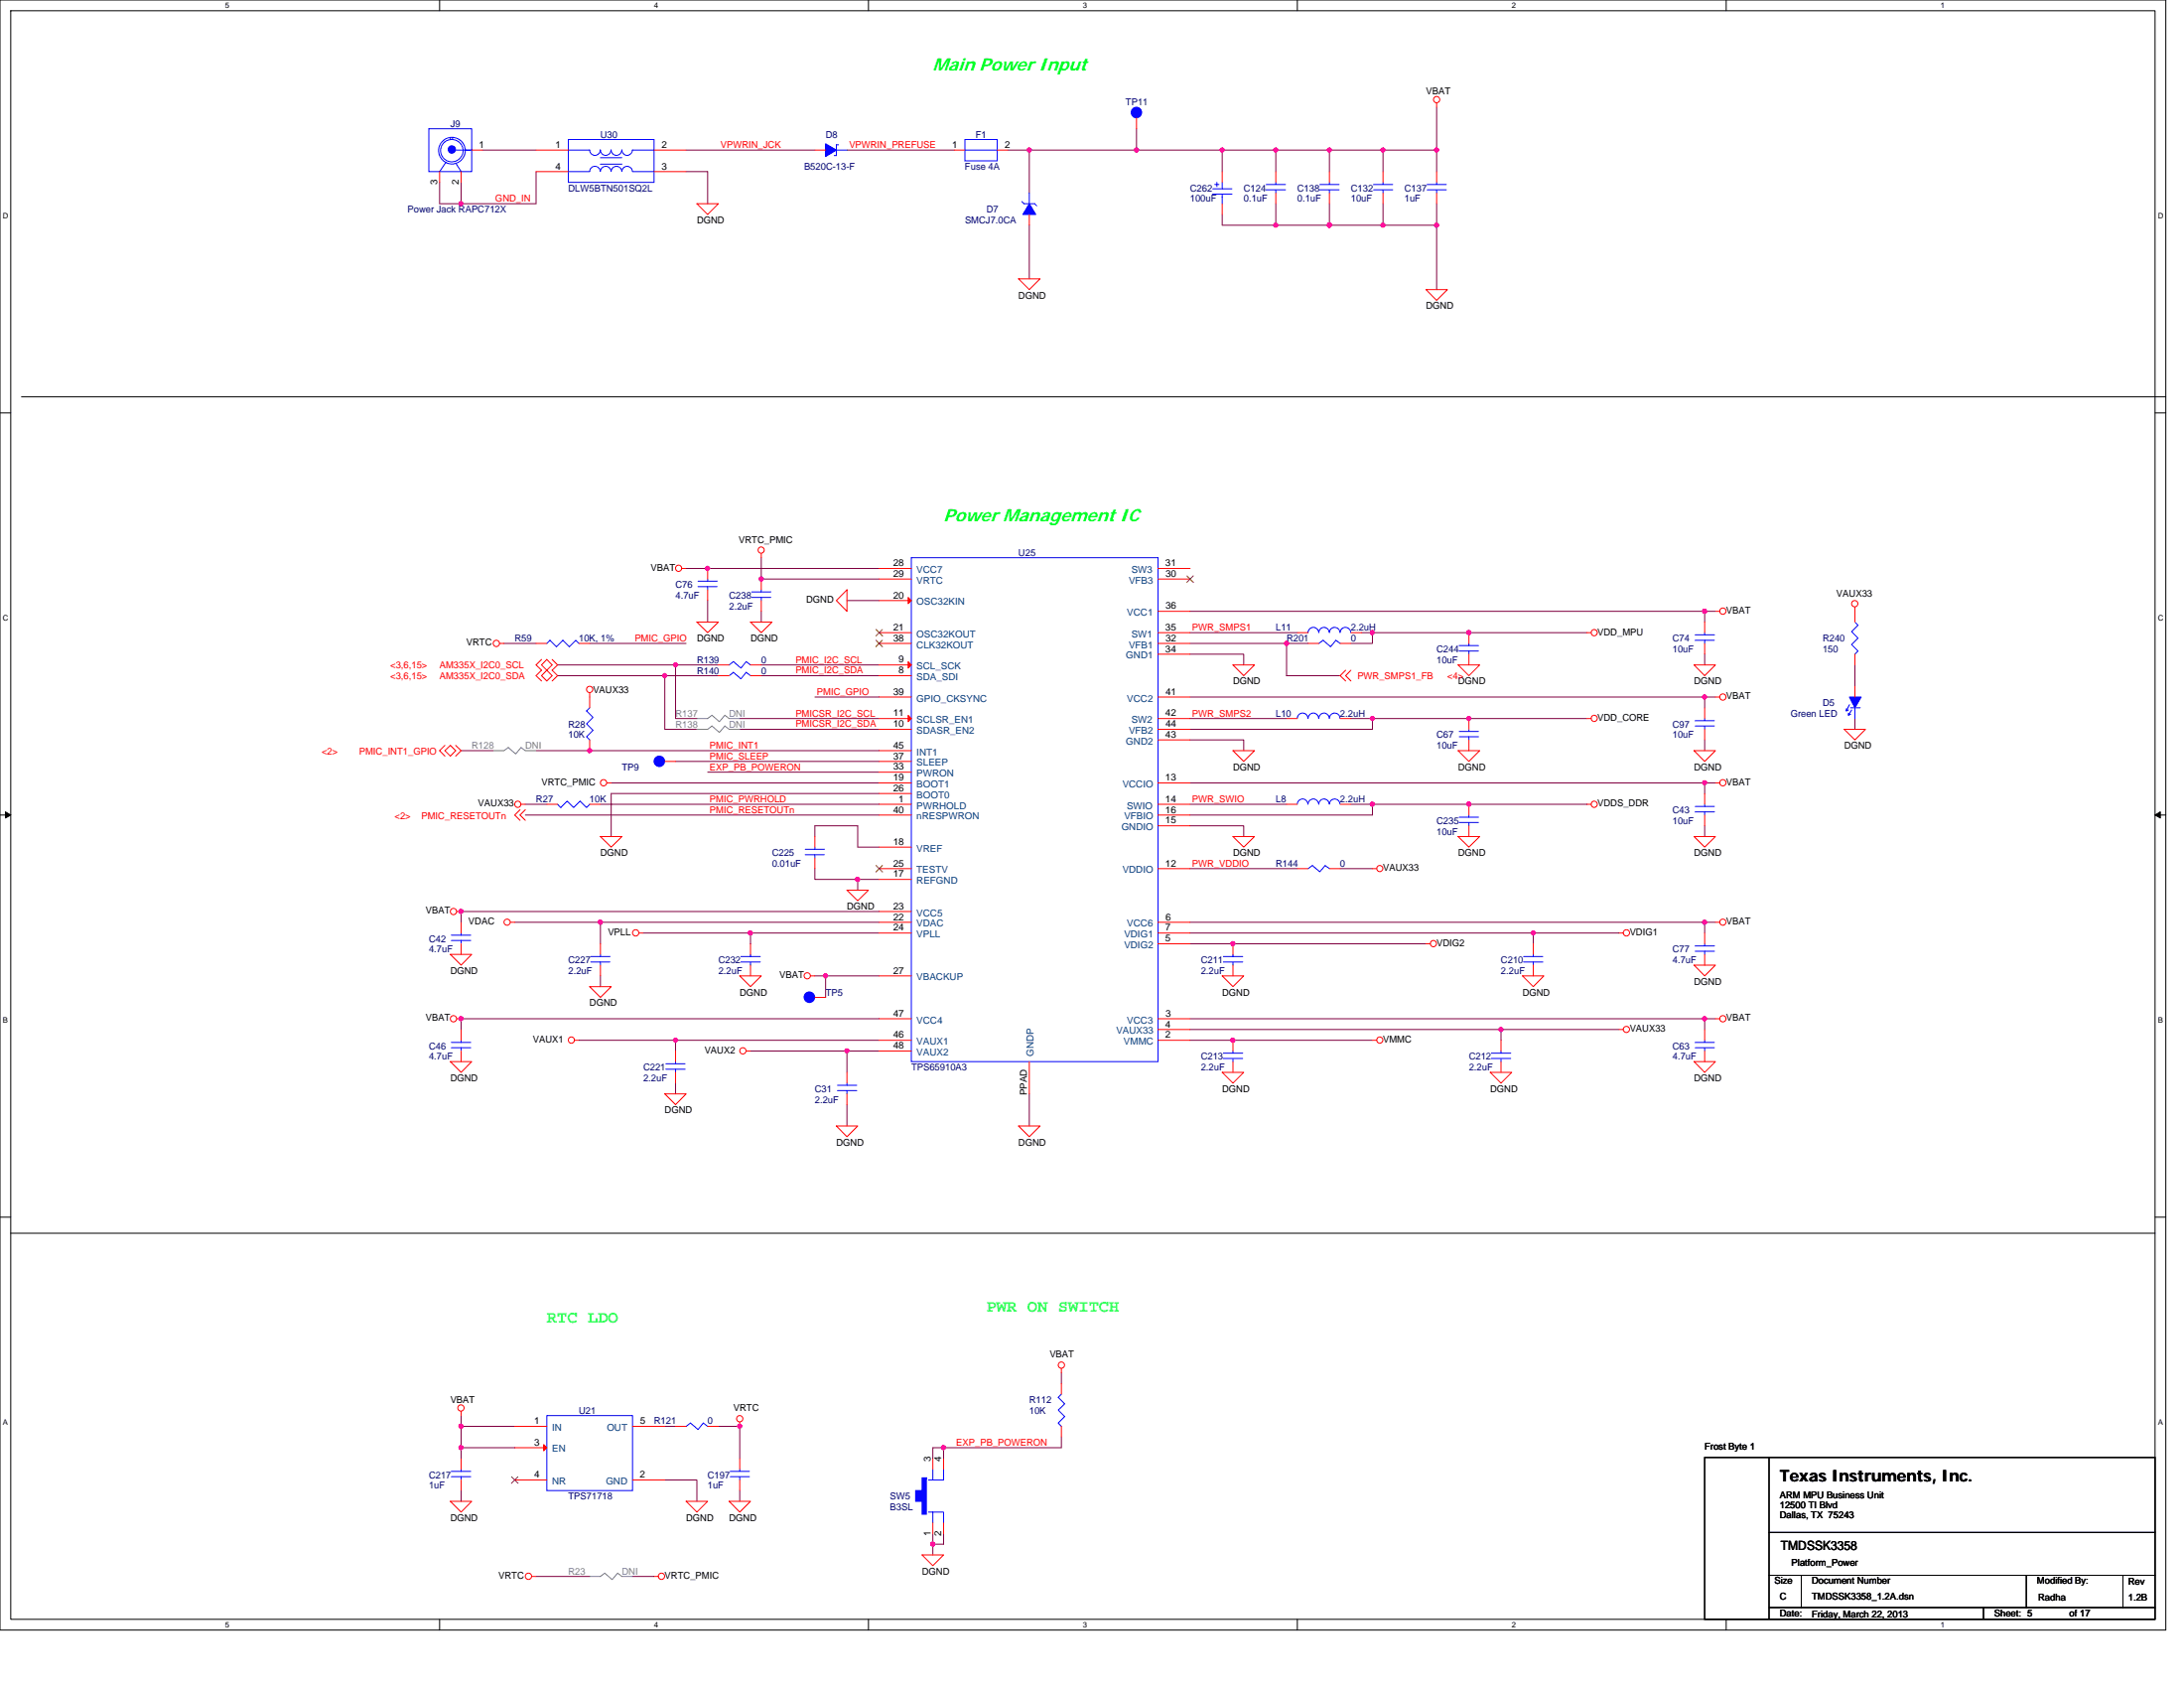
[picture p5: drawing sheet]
<svg xmlns="http://www.w3.org/2000/svg" width="279mm" height="216mm" viewBox="0 0 279 216" stroke-linecap="round" stroke-linejoin="round" font-family="sans-serif">
<path d="M0 0h277.1v208.5h-277.1zM1.4 1.4h274.3v205.7h-274.3z" fill="none" stroke="#000" stroke-width=".13"/>
<g fill="#fff">
<path d="M28.8 .1h.6v1.1h-.6z"/>
<path d="M28.8 207.3h.6v1.1h-.6z"/>
</g>
<path d="M56.2 0v1.4M56.2 207.1v1.4" fill="none" stroke="#000" stroke-width=".13"/>
<g fill="#fff">
<path d="M83.7 .1h.5v1.1h-.5z"/>
<path d="M83.7 207.3h.5v1.1h-.5z"/>
</g>
<path d="M111.1 0v1.4M111.1 207.1v1.4" fill="none" stroke="#000" stroke-width=".13"/>
<g fill="#fff">
<path d="M138.5 .1h.6v1.1h-.6z"/>
<path d="M138.5 207.3h.6v1.1h-.6z"/>
</g>
<path d="M166 0v1.4M166 207.1v1.4" fill="none" stroke="#000" stroke-width=".13"/>
<g fill="#fff">
<path d="M193.4 .1h.6v1.1h-.6z"/>
<path d="M193.4 207.3h.6v1.1h-.6z"/>
</g>
<path d="M220.8 0v1.4M220.8 207.1v1.4" fill="none" stroke="#000" stroke-width=".13"/>
<g fill="#fff">
<path d="M248.3 .1h.5v1.1h-.5z"/>
<path d="M248.3 207.3h.5v1.1h-.5z"/>
<path d="M.4 27.1h.7v1.1h-.7z"/>
<path d="M276.1 27.1h.7v1.1h-.7z"/>
<path d="M.4 78.5h.7v1.1h-.7z"/>
<path d="M276.1 78.5h.7v1.1h-.7z"/>
</g>
<path d="M0 52.8h1.4M275.7 52.8h1.4" fill="none" stroke="#000" stroke-width=".13"/>
<g fill="#fff">
<path d="M.4 130h.6v1.1h-.6z"/>
<path d="M276.1 130h.6v1.1h-.6z"/>
</g>
<path d="M0 104.2h1.4M275.7 104.2h1.4" fill="none" stroke="#000" stroke-width=".13"/>
<path d="M.7 103.8l.7 .4-.7 .4zM275.7 104.2l.7-.4v.8z" fill="#000" stroke="#000" stroke-width=".13"/>
<g fill="#fff">
<path d="M.4 181.4h.6v1.1h-.6z"/>
<path d="M276.1 181.4h.6v1.1h-.6z"/>
</g>
<g fill="none" stroke="#000" stroke-width=".13">
<path d="M2.8 50.8h274.3M0 155.7h1.4M1.4 157.7h274.3M275.7 155.7h1.4M218.1 186.4h57.6v20.7h-57.6zM226.3 186.4v20.6M226.3 196h49.4M226.3 201.5h49.4M226.3 205.6h49.4M230.4 201.5v4.1M253.7 205.6v1.4M259.2 201.5v4.1"/>
<path d="M271.6 201.5v4.1"/>
</g>
<g fill="none" stroke="#800040" stroke-width=".13">
<path d="M61.7 19.2h6.9M87.8 19.2h16.4M108.4 19.2h13.7M128.9 19.2h2.8M131.7 19.2v5.5M131.7 19.2h13.7M145.4 16.5v2.7M145.4 19.2h11v2.7M156.4 19.2h6.8M163.2 19.2v2.7M163.2 19.2h6.9M170.1 19.2v2.7"/>
<path d="M170.1 19.2h6.8M176.9 19.2h6.9M176.9 19.2v2.7M183.8 19.2v2.7M183.8 13.7v5.5M56.2 23.3v2.8h2.8M59 23.3v2.8M68.6 21.9v4.2h-9.6M87.8 21.9h2.7v4.2M131.7 28.8v6.9M156.4 27.4v1.4h13.7M163.2 26.1v2.7"/>
<path d="M170.1 26.1v2.7M170.1 28.8h6.8M176.9 28.8h6.9M176.9 26.1v2.7M183.8 28.8v8.2M183.8 26.1v2.7M90.5 76.8v2.8M97.4 71.3v2.8h15.1M97.4 78.2v1.4M108.4 76.8h4.1M112.5 72.7h-24.7M152.3 78.2h65.8"/>
<path d="M218.1 78.2v1.4M218.1 78.2h1.4M59 96h4.1M64.5 82.3h4.1M68.6 96h43.9M71.3 86.4h13.7M71.3 85h15.1M75.4 82.3h12.4M85 86.4h6.9M85 86.4v6.9h4.2M86.4 85h5.5M86.4 97.4h26.1"/>
<path d="M86.4 85v6.9h2.8M90.5 98.8h22M94.6 91.9h17.9M94.6 93.3h17.9M97.4 85h15.1M97.4 86.4h15.1M104.2 89.2h8.3M152.3 82.3h12.3M152.3 89.2h65.8M152.3 83.7h6.8v1.3M152.3 80.9h13.7M152.3 91.9h12.3"/>
<path d="M152.3 94.6h6.8v1.4M164.6 82.3v4.1h6.8M164.6 82.3h2.7M172.8 91.9h2.8M174.2 80.9h1.4v1.4h-2.8M175.6 80.9h27.4M175.6 91.9h27.4M175.6 91.9v1.4h-23.3M218.1 89.2h1.4M218.1 83.7v1.3M218.1 89.2v1.3M218.1 94.6v1.4"/>
<path d="M237.3 85v2.8M237.3 91.9v1.4M65.8 118h11M67.2 104.2h45.3M67.2 102.9h2.8M76.8 118h35.7M76.8 102.9h35.7M76.8 118v2.7M78.2 100.1h34.3M82.3 119.3h13.7M96 119.3h16.5M96 119.3v1.4"/>
<path d="M104.2 107v-1.4h5.5v2.8h2.8M104.2 111.1v1.4h5.5v1.4M109.7 112.5h2.8M112.5 101.5h-34.3v5.5M112.5 116.6h-53.5v1.4M152.3 118h65.8v1.3M152.3 100.1h65.8M152.3 102.9h12.3M152.3 119.3h43.9M152.3 105.6h6.8v1.4M152.3 111.1h13.7M171.5 111.1h4.1"/>
<path d="M172.8 102.9h2.8M175.6 102.9h27.4M175.6 102.9v1.3h-23.3M196.2 119.3h10.9M196.2 119.3v1.4M218.1 100.1v1.4M218.1 105.6v1.4M218.1 100.1h1.4M218.1 118h1.4M74.1 133.1h12.3M76.8 124.8v1.4M86.4 133.1h26.1"/>
<path d="M86.4 133.1v1.3M86.4 138.5v1.4M96 134.4h12.4M104.2 124.8h1.4v2.8M105.6 124.8h6.9M108.4 134.4v2.8M108.4 134.4h4.1M112.5 130.3h-53.5v1.4M131.7 139.9v4.1M152.3 130.3h65.8v1.4M152.3 133.1h23.3M152.3 131.7h39.7"/>
<path d="M152.3 120.7h30.1M192 131.7h15.1M192 131.7v1.4M218.1 130.3h1.4M108.4 141.3v2.7M135.8 175.6v1.3M59 185.2v1.3M59 181.1v1.3M59 190.6v1.4M59 182.4v2.8M59 182.4h6.8M59 185.2h6.8"/>
<path d="M85 182.4h1.4M85 189.3h4.2v2.7M91.9 182.4h2.7v4.1M94.6 190.6v1.4M119.3 196.2v1.3h1.4v-1.3M119.3 197.5v1.4M120.7 185.2v1.3M120.7 185.2h-1.4v1.3M135.8 183.8v1.4h-15.1M68.6 201.6h6.8M80.9 201.6h2.8"/>
</g>
<g fill="#f0f" stroke="#f0f" stroke-width=".13">
<circle cx="109.7" cy="112.5" r=".27"/>
<circle cx="90.5" cy="72.7" r=".27"/>
<circle cx="218.1" cy="78.2" r=".27"/>
<circle cx="175.6" cy="80.9" r=".27"/>
<circle cx="218.1" cy="89.1" r=".27"/>
<circle cx="218.1" cy="100.1" r=".27"/>
<circle cx="175.6" cy="102.9" r=".27"/>
<circle cx="218.1" cy="117.9" r=".27"/>
<circle cx="218.1" cy="130.3" r=".27"/>
<circle cx="108.3" cy="134.4" r=".27"/>
<circle cx="59" cy="130.3" r=".27"/>
<circle cx="96" cy="119.3" r=".27"/>
<circle cx="59" cy="116.6" r=".27"/>
<circle cx="76.8" cy="117.9" r=".27"/>
<circle cx="86.4" cy="133" r=".27"/>
<circle cx="105.6" cy="124.8" r=".27"/>
<circle cx="192" cy="131.7" r=".27"/>
<circle cx="175.6" cy="91.9" r=".27"/>
<circle cx="157.7" cy="133" r=".27"/>
<circle cx="196.1" cy="119.3" r=".27"/>
<circle cx="75.4" cy="96" r=".27"/>
<circle cx="97.4" cy="74" r=".27"/>
<circle cx="86.4" cy="85" r=".27"/>
<circle cx="164.6" cy="82.3" r=".27"/>
<circle cx="131.7" cy="19.2" r=".27"/>
<circle cx="145.4" cy="19.2" r=".27"/>
<circle cx="176.9" cy="19.2" r=".27"/>
<circle cx="170.1" cy="28.8" r=".27"/>
<circle cx="170.1" cy="19.2" r=".27"/>
<circle cx="163.2" cy="19.2" r=".27"/>
<circle cx="156.3" cy="19.2" r=".27"/>
<circle cx="176.9" cy="28.8" r=".27"/>
<circle cx="183.8" cy="28.8" r=".27"/>
<circle cx="183.8" cy="19.2" r=".27"/>
<circle cx="85" cy="86.4" r=".27"/>
<circle cx="163.2" cy="28.8" r=".27"/>
<circle cx="120.7" cy="185.2" r=".27"/>
<circle cx="119.3" cy="197.5" r=".27"/>
<circle cx="157.7" cy="120.7" r=".27"/>
<circle cx="59" cy="26" r=".27"/>
<circle cx="94.6" cy="182.4" r=".27"/>
<circle cx="59" cy="182.4" r=".27"/>
<circle cx="59" cy="185.2" r=".27"/>
<circle cx="187.9" cy="80.9" r=".27"/>
<circle cx="187.9" cy="91.9" r=".27"/>
<circle cx="187.9" cy="102.9" r=".27"/>
</g>
<g fill="none" stroke="#f00" stroke-width=".13">
<path d="M60.3 19.2h1.4M68.6 19.2h4.1M83.7 19.2h4.1M104.2 19.2h1.4M108.4 19.2h.1M122.1 19.2h1.3M127.6 19.2h1.3M145.4 15.1v1.4M183.8 13.2v.5M56.2 21.9v1.4M59 21.9v1.4M68.6 21.9h4.1"/>
<path d="M83.7 21.9h4.1M89.2 26.1h2.7l-1.4 1.3zM130.3 35.7h2.8l-1.4 1.3zM131.7 24.7h.1M131.7 27.4v1.4M156.4 21.9v1.4M156.4 26.1v1.3M163.2 21.9v1.4M163.2 24.7v1.4M170.1 21.9v1.4M170.1 24.7v1.4M176.9 21.9v1.4"/>
<path d="M176.9 24.7v1.4M182.4 37h2.8l-1.4 1.4zM183.8 21.9v1.4M183.8 24.7v1.4M87.2 72.7h.6M89.2 79.6h2.7l-1.4 1.3zM90.5 72.7v1.4M90.5 75.4v1.4M96 79.6h2.8l-1.4 1.3zM97.4 70.8v.5M97.4 74.1v1.3M97.4 76.8v1.4"/>
<path d="M108.4 75.4v2.8l-1.4-1.4zM112.5 72.7h4.1M112.5 74.1h4.1M112.5 76.8h4.1M148.1 72.7h4.2M148.1 74.1h4.2M148.1 78.2h4.2M218.1 79.6v1.3M219.5 78.2h.5M237.3 77.6v2M56.9 96l.7-.7 .7 .7-.7 .7zM56.9 95.3l-.7 .7 .7 .7"/>
<path d="M58.3 95.3l.7 .7-.7 .7M63.9 82.3h.6M68.6 82.3h1.4M69.3 84.3l-.7 .7 .7 .7-.7 .7 .7 .7M70 84.3l.6 .7-.6 .7-.7-.7zM70 85.7l.6 .7-.6 .7-.7-.7zM70.6 84.3l.7 .7-.7 .7 .7 .7-.7 .7M74.1 82.3h1.3M75.4 88.6v1.9M75.4 94.6v1.4M85 97.4h1.4M91.9 86.4h1.4"/>
<path d="M91.9 85h1.4M96 86.4h1.4M96 85h1.4M112.5 80.9h4.1M112.5 86.4h4.1M112.5 85h4.1M112.5 89.2h4.1M112.5 93.3h4.1M112.5 91.9h4.1M112.5 96h4.1M112.5 97.4h4.1M112.5 98.8h4.1"/>
<path d="M112.5 82.3h4.1M148.1 80.9h4.2M148.1 82.3h4.2M148.1 83.7h4.2M148.1 89.2h4.2M148.1 91.9h4.2M148.1 93.3h4.2M148.1 94.6h4.2M157.7 85h2.8l-1.4 1.4zM157.7 96h2.8l-1.4 1.4zM164.6 91.9h1.4M166 80.9h1.3"/>
<path d="M167.3 82.3h1.4M171.4 91.9h1.4M171.4 82.3h1.4M172.1 85.7l-.7 .7 .7 .7M172.8 80.9h1.4M172.8 85.7l-.7 .7 .7 .7M186.5 85h2.8l-1.4 1.4zM186.5 96h2.8l-1.4 1.4zM187.9 91.9v1.4M187.9 94.6v1.4M187.9 80.9v1.4M187.9 83.7v1.3"/>
<path d="M203 80.9h.6M203 91.9h.6M216.7 85h2.8l-1.4 1.4zM216.7 96h2.8l-1.4 1.4zM218.1 90.5v1.4M218.1 93.3v1.3M218.1 82.3v1.4M219.5 89.2h.5M235.9 93.3h2.8l-1.4 1.3zM237.3 87.8v1.4M237.3 91.9h.1M237.3 83.7v1.3"/>
<path d="M58.4 116.6h.6M59 118v1.3M65.3 118h.5M66.5 103.6l-.7 .6 .7 .7M66.7 102.9h.5M67.2 103.6l-.7 .6 .7 .7M70 102.9h1.3M75.4 102.9h1.4M76.8 107h2.8l-1.4 1.4zM77.6 100.1h.6M81.7 119.3h.6M104.2 107v1.4"/>
<path d="M104.2 109.7v1.4M108.4 113.9h2.7l-1.4 1.3zM112.5 100.1h4.1M112.5 101.5h4.1M112.5 102.9h4.1M112.5 104.2h4.1M112.5 108.4h4.1M112.5 111.1h4.1M112.5 112.5h4.1M112.5 118h4.1M112.5 116.6h4.1M112.5 119.3h4.1"/>
<path d="M148.1 100.1h4.2M148.1 102.9h4.2M148.1 105.6h4.2M148.1 104.2h4.2M148.1 111.1h4.2M148.1 119.3h4.2M148.1 118h4.2M157.7 107h2.8l-1.4 1.4zM164.6 102.9h1.4M166 111.1h1.3M170.1 111.1h1.3M171.4 102.9h1.4"/>
<path d="M175.6 111.1h.5M186.5 107h2.8l-1.4 1.4zM187.9 102.9v1.3M187.9 105.6v1.4M203 102.9h.6M207.1 119.3h.6M216.7 107h2.8l-1.4 1.4zM218.1 119.3v1.4M218.1 101.5v1.4M218.1 104.2v1.4M219.5 100.1h.5M219.5 118h.5"/>
<path d="M57.6 122.1h2.7l-1.3 1.3zM57.6 135.8h2.7l-1.3 1.4zM58.4 130.3h.6M59 131.7v1.4M59 134.4v1.4M59 120.7v1.4M73.5 133.1h.6M75.4 126.2h2.8l-1.4 1.4zM76.8 120.7v1.4M76.8 123.4v1.4M85 139.9h2.8l-1.4 1.4zM86.4 134.4v1.4"/>
<path d="M86.4 137.2v1.3M94.6 124.8h2.8l-1.4 1.4zM95.5 134.4h.5M96 120.7v1.4M96 123.4v1.4M103.7 124.8h.5M104.2 127.6h1.4M108.4 137.2v1.3M108.4 139.9v1.4M112.5 133.1h4.1M112.5 130.3h4.1M112.5 134.4h4.1"/>
<path d="M112.5 124.8h4.1M131.7 135.8v4.1M148.1 120.7h4.2M148.1 131.7h4.2M148.1 130.3h4.2M148.1 133.1h4.2M156.4 124.8h2.7l-1.4 1.4zM156.4 137.2h2.7l-1.4 1.3zM157.7 120.7v1.4M157.7 123.4v1.4M157.7 133.1v1.3M157.7 135.8v1.4"/>
<path d="M175.6 133.1h.5M182.4 120.7h.6M190.6 137.2h2.8l-1.4 1.3zM192 133.1v1.3M192 135.8v1.4M194.8 124.8h2.7l-1.3 1.4zM196.2 120.7v1.4M196.2 123.4v1.4M207.1 131.7h.6M216.7 123.4h2.8l-1.4 1.4zM216.7 135.8h2.8l-1.4 1.4zM218.1 131.7v1.4"/>
<path d="M218.1 134.4v1.4M218.1 122.1v1.3M219.5 130.3h.5M107 144h2.7l-1.3 1.4zM130.3 144h2.8l-1.4 1.4zM135.8 175v.6M135.8 176.9v1.4M57.6 192h2.7l-1.3 1.4zM59 180.5v.6M59 186.5v1.4M59 189.3v1.3M65.8 182.4h4.2"/>
<path d="M65.8 185.2h4.2M65.8 189.3h4.2M80.9 182.4h4.1M80.9 189.3h4.1M86.4 182.4h1.4M87.8 192h2.7l-1.3 1.4zM90.5 182.4h1.4M93.3 192h2.7l-1.4 1.4zM94.6 181.9v.5M94.6 186.5v1.4M94.6 189.3v1.3M118 198.9h2.7l-1.4 1.4z"/>
<path d="M119.3 194.8v1.4M119.3 186.5v1.4M120.7 194.8v1.4M120.7 186.5v1.4M135.8 182.4v1.4M68 201.6h.6M83.7 201.6h.5"/>
<circle cx="183.8" cy="12.7" r=".4"/>
<circle cx="86.8" cy="72.7" r=".4"/>
<circle cx="97.4" cy="70.4" r=".4"/>
<circle cx="220.4" cy="78.2" r=".4"/>
<circle cx="237.3" cy="77.2" r=".4"/>
<circle cx="63.5" cy="82.3" r=".4"/>
<circle cx="75.4" cy="88.2" r=".4"/>
<circle cx="203.9" cy="80.9" r=".4"/>
<circle cx="203.9" cy="91.9" r=".4"/>
<circle cx="220.4" cy="89.2" r=".4"/>
<circle cx="58" cy="116.6" r=".4"/>
<circle cx="64.9" cy="117.9" r=".4"/>
<circle cx="66.2" cy="102.9" r=".4"/>
<circle cx="77.2" cy="100.1" r=".4"/>
<circle cx="81.3" cy="119.3" r=".4"/>
<circle cx="176.5" cy="111.1" r=".39"/>
<circle cx="203.9" cy="102.9" r=".4"/>
<circle cx="208.1" cy="119.3" r=".4"/>
<circle cx="220.4" cy="100.1" r=".4"/>
<circle cx="220.4" cy="117.9" r=".4"/>
<circle cx="58" cy="130.3" r=".4"/>
<circle cx="73.1" cy="133" r=".4"/>
<circle cx="95" cy="134.4" r=".4"/>
<circle cx="103.3" cy="124.8" r=".4"/>
<circle cx="176.5" cy="133" r=".4"/>
<circle cx="183.4" cy="120.7" r=".4"/>
<circle cx="208.1" cy="131.7" r=".4"/>
<circle cx="220.4" cy="130.3" r=".4"/>
<circle cx="135.8" cy="174.6" r=".4"/>
<circle cx="59" cy="180.1" r=".4"/>
<circle cx="94.6" cy="181.5" r=".4"/>
<circle cx="67.6" cy="201.6" r=".4"/>
<circle cx="84.6" cy="201.6" r=".4"/>
</g>
<g fill="none" stroke="#00f" stroke-width=".13">
<path d="M54.9 16.5h5.4v5.4h-5.4zM57.6 17.6v.2M57.6 19.2h2.7h-.8M57.9 17.6v.2M72.7 17.8h11v5.5h-11zM72.7 19.2h2.7M75.4 19.2a.69 .69 0 0 0 .7 .7 .69 .69 0 0 0 .7-.7 .68 .68 0 0 0 .7 .7 .68 .68 0 0 0 .7-.7M78.2 19.2a.68 .68 0 0 0 .7 .7 .68 .68 0 0 0 .6-.7M79.6 19.2a.67 .67 0 0 0 .6 .7 .67 .67 0 0 0 .7-.7M80.9 19.2h2.8M107 19.2h1.4M107.3 18.5h-.3v1.4h-.3"/>
<path d="M123.4 17.8h4.2v2.8h-4.2zM123.4 19.2h4.2M57.1 20.7l-.9 1.2M58.3 20.8l.7 1.1M76.8 20.2h2.8M76.8 21h2.8M78.2 21.9a.69 .69 0 0 0-.7-.6 .69 .69 0 0 0-.7 .6 .68 .68 0 0 0-.7-.6 .68 .68 0 0 0-.7 .6h-2.7M78.2 21.9a.68 .68 0 0 1 .7-.6 .68 .68 0 0 1 .6 .6M79.6 21.9a.67 .67 0 0 1 .6-.6 .67 .67 0 0 1 .7 .6M80.9 21.9h2.8M130.7 25.8l.3 .3h1.4l.2 .2M131.7 24.7v1.4"/>
<path d="M155.1 24.8h2.5M155.1 24.2h2.5M155.4 23.6h.6M155.7 23.3v.6M156.4 23.3v.9M156.4 24.8v1.3M162 24.3h2.5M162 23.6h2.5M163.2 23.3v.3M163.2 24.3v.4M168.8 24.3h2.5M168.8 23.6h2.5"/>
<path d="M170.1 23.3v.3M170.1 24.3v.4M175.7 24.3h2.5M175.7 23.6h2.5M176.9 23.3v.3M176.9 24.3v.4M182.6 24.3h2.4M182.6 23.6h2.4M183.8 23.3v.3M183.8 24.3v.4M89.3 75h2.5M89.3 74.3h2.5"/>
<path d="M90.5 74.1v.2M90.5 75v.4M96.2 76.4h2.4M96.2 75.7h2.4M97.4 75.4v.3M97.4 76.4v.4M116.6 71.3h31.5v64.5h-31.5zM237.3 79.6l.4 .4-.8 .8 .8 .8-.8 .8 .8 .9-.4 .4M74.1 82.3l-.4-.4-.9 .8-.8-.8-.8 .8-.8-.8-.4 .4M75.4 90.5l-.4 .4 .9 .9-.9 .8 .9 .8-.9 .8 .4 .4M93.3 86.4l.5-.4 1 .8 .7-.8 .5 .4M93.3 85l.5-.4 1 .8 .7-.8 .5 .4"/>
<path d="M166 91.9a.68 .68 0 0 1 .6-.7 .68 .68 0 0 1 .7 .7M167.3 91.9a.68 .68 0 0 1 .7-.7 .68 .68 0 0 1 .7 .7M167.3 80.9a.68 .68 0 0 1 .7-.7 .68 .68 0 0 1 .7 .7M168.7 91.9a.67 .67 0 0 1 .7-.7 .67 .67 0 0 1 .7 .7M168.7 80.9a.67 .67 0 0 1 .7-.7 .67 .67 0 0 1 .7 .7M168.7 82.3l.6-.4 .9 .8 .7-.8 .6 .4M170.1 91.9a.68 .68 0 0 1 .7-.7 .68 .68 0 0 1 .6 .7M170.1 80.9a.68 .68 0 0 1 .7-.7 .68 .68 0 0 1 .6 .7M171.4 80.9a.68 .68 0 0 1 .7-.7 .68 .68 0 0 1 .7 .7M186.7 94.2h2.4M186.7 93.6h2.4M186.7 83.3h2.4"/>
<path d="M186.7 82.6h2.4M187.9 93.3v.3M187.9 94.2v.4M187.9 82.3v.3M187.9 83.3v.4M216.9 92.9h2.4M216.9 92.2h2.4M216.9 81.9h2.4M216.9 81.2h2.4M218.1 91.9v.3M218.1 92.9v.4M218.1 80.9v.3"/>
<path d="M218.1 81.9v.4M236.5 90.8l-.3 .1M236.6 90.1l-.4 .8v-.2M236.7 91.4l-.2 .1M236.7 90.5h1.3M236.9 90.8l-.4 .7v-.3M237.3 90.5v1.4M57.7 119.6h2.5M59 119.3v.3M71.3 102.9l.4 .4 .9-.8 .8 .8 .8-.8 .8 .8 .4-.4M103 109.3h2.5M103 108.6h2.5"/>
<path d="M104.2 108.4v.2M104.2 109.3v.4M166 102.8a.68 .68 0 0 1 .6-.6 .68 .68 0 0 1 .7 .6M167.3 102.8a.68 .68 0 0 1 .7-.6 .68 .68 0 0 1 .7 .6M168.7 102.8a.67 .67 0 0 1 .7-.6 .67 .67 0 0 1 .7 .6M170.1 102.8a.68 .68 0 0 1 .7-.6 .68 .68 0 0 1 .6 .6M170.1 111.1l-.6-.4-.7 .8-.9-.8-.6 .4M186.7 105.2h2.4M186.7 104.5h2.4M187.9 104.2v.3M187.9 105.2v.4M216.9 103.8h2.4"/>
<path d="M216.9 103.1h2.4M218.1 102.9v.2M218.1 103.8v.4M57.7 134h2.5M57.7 133.3h2.5M57.7 120.3h2.5M59 133.1v.2M59 134v.4M59 120.3v.4M75.6 123h2.4M75.6 122.3h2.4M76.8 122.1v.2"/>
<path d="M76.8 123v.4M85.2 136.8h2.5M85.2 136.1h2.5M86.4 135.8v.3M86.4 136.8v.4M94.8 123h2.5M94.8 122.3h2.5M96 122.1v.2M96 123v.4M107.1 139.5h2.5M107.1 138.8h2.5M108.4 138.5v.3"/>
<path d="M108.4 139.5v.4M156.5 123h2.5M156.5 122.3h2.5M156.5 135.4h2.5M156.5 134.7h2.5M157.7 122.1v.2M157.7 123v.4M157.7 134.4v.3M157.7 135.4v.4M190.8 135.4h2.5M190.8 134.7h2.5M192 134.4v.3"/>
<path d="M192 135.4v.4M194.9 123h2.5M194.9 122.3h2.5M196.2 122.1v.2M196.2 123v.4M216.9 134h2.4M216.9 133.3h2.4M216.9 121.7h2.4M216.9 121h2.4M218.1 133.1v.2M218.1 134v.4M218.1 120.7v.3"/>
<path d="M218.1 121.7v.4M135.8 178.3l-.4 .4 .8 .9-.8 .8 .8 .8-.8 .8 .4 .4M57.7 188.9h2.5M57.7 188.2h2.5M59 187.9v.3M59 188.9v.4M70 181.1h10.9v9.5h-10.9zM90.5 182.4l-.5-.4-.7 .8-1-.8-.5 .4M93.4 188.9h2.5M93.4 188.2h2.5M94.6 187.9v.3M94.6 188.9v.4"/>
<path d="M118.8 189.3h.5M118.8 193.4h.5M119.3 193.4h1.4v1.4M119.3 193.4v1.4M119.3 187.9v1.4M120.7 187.9v1.4h-1.4"/>
<circle cx="57.8" cy="19.3" r="1.43"/>
<circle cx="57.8" cy="19.3" r="1.7"/>
</g>
<g fill="#00f" stroke="#00f" stroke-width=".13">
<path d="M105.6 18.4l1.4 .8-1.4 .8z" fill-rule="evenodd"/>
<path d="M118 189v4.7h.5v-4.7z" fill-rule="evenodd"/>
<path d="M117.1 190.6v1.4h.9v-1.4z" fill-rule="evenodd"/>
<path d="M131.7 26.1l.8 1.3h-1.6z" fill-rule="evenodd"/>
<path d="M236.6 89.2h1.5l-.8 1.3z" fill-rule="evenodd"/>
<circle cx="57.8" cy="19.1" r=".47"/>
<circle cx="84.4" cy="97.4" r=".67"/>
<circle cx="103.5" cy="127.5" r=".68"/>
<circle cx="145.4" cy="14.4" r=".67"/>
</g>
<path d="M63.1 96h1.4l.5-.4 1 .8 .7-.8 .5 .4h1.4M89.2 91.9h1.3l.6-.4 .9 .8 .7-.8 .6 .4h1.3M89.2 93.3h1.3l.6-.4 .9 .8 .7-.8 .6 .4h1.3M75.4 201.6h1.4l.6-.4 .9 .8 .7-.8 .6 .4h1.3" fill="none" stroke="#808080" stroke-width=".13"/>
<g fill="#f00" stroke="#f00" stroke-width=".13">
<path d="M69.6 184.8l.4 .4-.4 .4z"/>
<path d="M116.2 76.4l.4 .4-.4 .4z"/>
<path d="M116.2 84.6l.4 .4-.4 .4z"/>
<path d="M116.2 91.5l.4 .4-.4 .4z"/>
</g>
<path d="M151.8 73.7l.9 .8M152.7 73.7l-.9 .8M112.1 80.5l.8 .8M112.1 81.9l.8 .8M112.9 80.5l-.8 .8M112.9 81.9l-.8 .8M112.1 110.7l.8 .8M112.9 110.7l-.8 .8M65.4 188.9l.9 .8M66.3 188.9l-.9 .8" fill="none" stroke="#804000" stroke-width=".13"/>
<g font-size="2.3" fill="#0f0">
<text x="119.3" y="9">Main Power Input</text>
<text x="120.7" y="66.7">Power Management IC</text>
</g>
<g font-size="2.2" fill="#00ff80">
<text x="126.2" y="167.8">PWR ON SWITCH</text>
<text x="70" y="169.2">RTC LDO</text>
</g>
<text font-size="2.1" x="227.7" y="189.5">Texas Instruments, Inc.</text>
<text font-size="1.6" x="227.8" y="198.2">TMDSSK3358</text>
<g font-size="1.2" fill="#000080">
<text x="57.6" y="16.2">J9</text>
<text x="76.8" y="17.6">U30</text>
<text x="105.6" y="17.6">D8</text>
<text x="124.8" y="17.6">F1</text>
<text x="144" y="13.5">TP11</text>
<text x="102.9" y="21.7">B520C-13-F</text>
<text x="123.4" y="21.7">Fuse 4A</text>
<text x="52.1" y="27.2">Power Jack RAPC712X</text>
<text x="72.7" y="24.4">DLW5BTN501SQ2L</text>
<text x="123.4" y="28.6">SMCJ7.0CA</text>
<text x="126.2" y="27.2">D7</text>
<text x="152.3" y="24.4">C262</text>
<text x="152.3" y="25.8">100uF</text>
<text x="159.1" y="24.4">C124</text>
<text x="159.1" y="25.8">0.1uF</text>
<text x="166" y="24.4">C138</text>
<text x="166" y="25.8">0.1uF</text>
<text x="172.8" y="24.4">C132</text>
<text x="172.8" y="25.8">10uF</text>
<text x="179.7" y="24.4">C137</text>
<text x="179.7" y="25.8">1uF</text>
<text x="130.3" y="71.1">U25</text>
<text x="86.4" y="75.2">C76</text>
<text x="86.4" y="76.6">4.7uF</text>
<text x="93.3" y="76.6">C238</text>
<text x="93.3" y="77.9">2.2uF</text>
<text x="65.8" y="82">R59</text>
<text x="74.1" y="82">10K, 1%</text>
<text x="163.2" y="80.7">L11</text>
<text x="164.6" y="82">R201</text>
<text x="172.8" y="82">0</text>
<text x="172.8" y="80.7">2.2uH</text>
<text x="183.8" y="83.4">C244</text>
<text x="214" y="82">C74</text>
<text x="214" y="83.4">10uF</text>
<text x="233.2" y="82">R240</text>
<text x="233.2" y="83.4">150</text>
<text x="89.2" y="86.2">R140</text>
<text x="89.2" y="84.8">R139</text>
<text x="97.4" y="86.2">0</text>
<text x="97.4" y="84.8">0</text>
<text x="183.8" y="84.8">10uF</text>
<text x="72.7" y="93">R28</text>
<text x="72.7" y="94.4">10K</text>
<text x="163.2" y="91.7">L10</text>
<text x="171.4" y="91.7">2.2uH</text>
<text x="183.8" y="94.4">C67</text>
<text x="183.8" y="95.8">10uF</text>
<text x="214" y="93">C97</text>
<text x="214" y="94.4">10uF</text>
<text x="229.1" y="91.7">Green LED</text>
<text x="233.2" y="90.3">D5</text>
<text x="79.6" y="98.5">TP9</text>
<text x="68.6" y="102.6">R27</text>
<text x="75.4" y="102.6">10K</text>
<text x="163.2" y="102.6">L8</text>
<text x="171.4" y="102.6">2.2uH</text>
<text x="183.8" y="105.4">C235</text>
<text x="183.8" y="106.7">10uF</text>
<text x="214" y="104">C43</text>
<text x="214" y="105.4">10uF</text>
<text x="98.8" y="109.5">C225</text>
<text x="98.8" y="110.8">0.01uF</text>
<text x="163.2" y="110.8">R144</text>
<text x="171.4" y="110.8">0</text>
<text x="54.9" y="120.5">C42</text>
<text x="54.9" y="121.8">4.7uF</text>
<text x="72.7" y="123.2">C227</text>
<text x="72.7" y="124.6">2.2uF</text>
<text x="91.9" y="123.2">C232</text>
<text x="91.9" y="124.6">2.2uF</text>
<text x="153.6" y="123.2">C211</text>
<text x="153.6" y="124.6">2.2uF</text>
<text x="192" y="123.2">C210</text>
<text x="192" y="124.6">2.2uF</text>
<text x="214" y="121.8">C77</text>
<text x="214" y="123.2">4.7uF</text>
<text x="105.6" y="127.3">TP5</text>
<text x="54.9" y="134.2">C46</text>
<text x="54.9" y="135.6">4.7uF</text>
<text x="82.3" y="136.9">C221</text>
<text x="116.6" y="136.9">TPS65910A3</text>
<text x="153.6" y="135.6">C213</text>
<text x="153.6" y="136.9">2.2uF</text>
<text x="187.9" y="135.6">C212</text>
<text x="187.9" y="136.9">2.2uF</text>
<text x="214" y="134.2">C63</text>
<text x="214" y="135.6">4.7uF</text>
<text x="82.3" y="138.3">2.2uF</text>
<text x="104.2" y="139.7">C31</text>
<text x="104.2" y="141">2.2uF</text>
<text x="131.7" y="179.4">R112</text>
<text x="74.1" y="180.8">U21</text>
<text x="83.7" y="182.2">R121</text>
<text x="90.5" y="182.2">0</text>
<text x="131.7" y="180.8">10K</text>
<text x="54.9" y="189">C217</text>
<text x="54.9" y="190.4">1uF</text>
<text x="72.7" y="191.8">TPS71718</text>
<text x="90.5" y="189">C197</text>
<text x="90.5" y="190.4">1uF</text>
<text x="113.9" y="191.8">SW5</text>
<text x="113.9" y="193.1">B3SL</text>
</g>
<g font-size="1.2">
<text x="182.4" y="12.1">VBAT</text>
<text x="55.9" y="23.6" transform="rotate(-90 55.9 23.6)">3</text>
<text x="58.7" y="23.6" transform="rotate(-90 58.7 23.6)">2</text>
<text x="61.3" y="18.9">1</text>
<text x="71.1" y="18.9">1</text>
<text x="71.1" y="21.7">4</text>
<text x="84.6" y="21.7">3</text>
<text x="84.6" y="18.9">2</text>
<text x="121.8" y="18.9">1</text>
<text x="128.5" y="18.9">2</text>
<text x="89.2" y="28.6">DGND</text>
<text x="130.3" y="38.2">DGND</text>
<text x="182.4" y="39.5">DGND</text>
<text x="94.5" y="69.4">VRTC_PMIC</text>
<text x="83.3" y="73">VBAT</text>
<text x="103.1" y="77.1">DGND</text>
<text x="114.3" y="72.4">28</text>
<text x="114.3" y="73.8">29</text>
<text x="114.3" y="76.5">20</text>
<text x="149.1" y="72.4">31</text>
<text x="149.1" y="73.8">30</text>
<text x="149.1" y="77.9">36</text>
<text x="234.9" y="76.3">VAUX33</text>
<text x="59.7" y="82.6">VRTC</text>
<text x="89.2" y="82">DGND</text>
<text x="96" y="82">DGND</text>
<text x="114.3" y="80.6">21</text>
<text x="114.3" y="82">38</text>
<text x="149.1" y="80.6">35</text>
<text x="149.1" y="83.4">34</text>
<text x="149.1" y="82">32</text>
<text x="204.4" y="81.2">VDD_MPU</text>
<text x="220.8" y="78.5">VBAT</text>
<text x="75.9" y="88.6">VAUX33</text>
<text x="114.3" y="88.9">39</text>
<text x="115" y="86.1">8</text>
<text x="115" y="84.8">9</text>
<text x="149.1" y="88.9">41</text>
<text x="157.7" y="87.5">DGND</text>
<text x="186.5" y="87.5">DGND</text>
<text x="216.7" y="87.5">DGND</text>
<text x="220.8" y="89.5">VBAT</text>
<text x="114.3" y="93">10</text>
<text x="114.3" y="91.6">11</text>
<text x="114.3" y="95.7">45</text>
<text x="149.1" y="91.6">42</text>
<text x="149.1" y="94.3">43</text>
<text x="149.1" y="93">44</text>
<text x="204.4" y="92.2">VDD_CORE</text>
<text x="235.9" y="95.8">DGND</text>
<text x="69.3" y="100.4">VRTC_PMIC</text>
<text x="114.3" y="97.1">37</text>
<text x="114.3" y="98.5">33</text>
<text x="114.3" y="99.8">19</text>
<text x="114.3" y="101.2">26</text>
<text x="149.1" y="99.8">13</text>
<text x="157.7" y="98.5">DGND</text>
<text x="186.5" y="98.5">DGND</text>
<text x="216.7" y="98.5">DGND</text>
<text x="220.8" y="100.4">VBAT</text>
<text x="61.2" y="103.2">VAUX33</text>
<text x="114.3" y="103.9">40</text>
<text x="115" y="102.6">1</text>
<text x="149.1" y="103.9">16</text>
<text x="149.1" y="102.6">14</text>
<text x="149.1" y="105.3">15</text>
<text x="204.4" y="103.2">VDDS_DDR</text>
<text x="76.8" y="109.5">DGND</text>
<text x="114.3" y="108.1">18</text>
<text x="114.3" y="110.8">25</text>
<text x="114.3" y="112.2">17</text>
<text x="149.1" y="110.8">12</text>
<text x="157.7" y="109.5">DGND</text>
<text x="176.9" y="111.4">VAUX33</text>
<text x="186.5" y="109.5">DGND</text>
<text x="216.7" y="109.5">DGND</text>
<text x="54.5" y="116.9">VBAT</text>
<text x="59.9" y="118.3">VDAC</text>
<text x="77.8" y="119.6">VPLL</text>
<text x="108.4" y="116.3">DGND</text>
<text x="114.3" y="117.7">22</text>
<text x="114.3" y="116.3">23</text>
<text x="114.3" y="119">24</text>
<text x="149.1" y="119">7</text>
<text x="149.1" y="117.7">6</text>
<text x="208.5" y="119.6">VDIG1</text>
<text x="220.8" y="118.3">VBAT</text>
<text x="57.6" y="124.6">DGND</text>
<text x="99.7" y="125.1">VBAT</text>
<text x="114.3" y="124.5">27</text>
<text x="149.1" y="120.4">5</text>
<text x="183.8" y="121">VDIG2</text>
<text x="216.7" y="125.9">DGND</text>
<text x="54.5" y="130.6">VBAT</text>
<text x="75.4" y="128.7">DGND</text>
<text x="94.6" y="127.3">DGND</text>
<text x="114.3" y="130">47</text>
<text x="149.1" y="131.4">4</text>
<text x="149.1" y="130">3</text>
<text x="156.4" y="127.3">DGND</text>
<text x="194.8" y="127.3">DGND</text>
<text x="208.5" y="132">VAUX33</text>
<text x="220.8" y="130.6">VBAT</text>
<text x="68.2" y="133.3">VAUX1</text>
<text x="90.1" y="134.7">VAUX2</text>
<text x="114.3" y="132.8">46</text>
<text x="114.3" y="134.1">48</text>
<text x="149.1" y="132.8">2</text>
<text x="176.9" y="133.3">VMMC</text>
<text x="57.6" y="138.3">DGND</text>
<text x="85" y="142.4">DGND</text>
<text x="131.4" y="140.1" transform="rotate(-90 131.4 140.1)">PPAD</text>
<text x="156.4" y="139.7">DGND</text>
<text x="190.6" y="139.7">DGND</text>
<text x="216.7" y="138.3">DGND</text>
<text x="107" y="146.5">DGND</text>
<text x="130.3" y="146.5">DGND</text>
<text x="134.3" y="173.7">VBAT</text>
<text x="57.6" y="179.4">VBAT</text>
<text x="68.3" y="182.1">1</text>
<text x="68.3" y="184.9">3</text>
<text x="81.9" y="182.1">5</text>
<text x="93.8" y="180.5">VRTC</text>
<text x="218.1" y="185.5">Frost Byte 1</text>
<text x="68.3" y="189">4</text>
<text x="81.9" y="189">2</text>
<text x="119" y="187" transform="rotate(-90 119 187)">3</text>
<text x="120.4" y="187" transform="rotate(-90 120.4 187)">4</text>
<text x="227.7" y="191.6">ARM MPU Business Unit</text>
<text x="57.6" y="194.5">DGND</text>
<text x="87.8" y="194.5">DGND</text>
<text x="93.3" y="194.5">DGND</text>
<text x="119" y="196.4" transform="rotate(-90 119 196.4)">1</text>
<text x="120.4" y="196.4" transform="rotate(-90 120.4 196.4)">2</text>
<text x="227.7" y="192.9">12500 TI Blvd</text>
<text x="227.7" y="194.2">Dallas, TX 75243</text>
<text x="63.8" y="201.9">VRTC</text>
<text x="85" y="201.9">VRTC_PMIC</text>
<text x="118" y="201.4">DGND</text>
<text x="227" y="202.6">Size</text>
<text x="229.2" y="200.3">Platform_Power</text>
<text x="231.8" y="202.6">Document Number</text>
<text x="260.6" y="202.6">Modified By:</text>
<text x="272.3" y="202.8">Rev</text>
<text x="227.7" y="206.7">Date:</text>
<text x="227.7" y="204.5">C</text>
<text x="231.8" y="206.9">Friday, March 22, 2013</text>
<text x="231.8" y="204.5">TMDSSK3358_1.2A.dsn</text>
<text x="255.1" y="206.7">Sheet: 5</text>
<text x="260.8" y="204.7">Radha</text>
<text x="264.7" y="206.7">of 17</text>
<text x="272.3" y="204.7">1.2B</text>
</g>
<g font-size="1.2" fill="#f00">
<text x="92.2" y="18.9">VPWRIN_JCK</text>
<text x="108.6" y="18.9">VPWRIN_PREFUSE</text>
<text x="63.4" y="25.8">GND_IN</text>
<text x="81.2" y="82">PMIC_GPIO</text>
<text x="152.5" y="80.6">PWR_SMPS1</text>
<text x="49.9" y="86.8">&lt;3,6,15&gt;</text>
<text x="49.9" y="85.5">&lt;3,6,15&gt;</text>
<text x="56.2" y="86.8">AM335X_I2C0_SDA</text>
<text x="56.2" y="85.5">AM335X_I2C0_SCL</text>
<text x="101.8" y="84.8">PMIC_I2C_SCL</text>
<text x="101.8" y="86.1">PMIC_I2C_SDA</text>
<text x="104.5" y="88.9">PMIC_GPIO</text>
<text x="173.7" y="86.8">PWR_SMPS1_FB</text>
<text x="185.2" y="86.8">&lt;4&gt;</text>
<text x="90.8" y="95.7">PMIC_INT1</text>
<text x="101.8" y="91.6">PMICSR_I2C_SCL</text>
<text x="101.8" y="93">PMICSR_I2C_SDA</text>
<text x="152.5" y="91.6">PWR_SMPS2</text>
<text x="41.1" y="96.5">&lt;2&gt;</text>
<text x="46" y="96.5">PMIC_INT1_GPIO</text>
<text x="90.8" y="97.1">PMIC_SLEEP</text>
<text x="90.8" y="98.5">EXP_PB_POWERON</text>
<text x="50.5" y="104.8">&lt;2&gt;</text>
<text x="53.9" y="104.8">PMIC_RESETOUTn</text>
<text x="90.8" y="104">PMIC_RESETOUTn</text>
<text x="90.8" y="102.6">PMIC_PWRHOLD</text>
<text x="152.5" y="102.6">PWR_SWIO</text>
<text x="152.5" y="110.8">PWR_VDDIO</text>
<text x="122.3" y="184.9">EXP_PB_POWERON</text>
</g>
<g font-size="1.2" fill="#004080">
<text x="117.3" y="73.3">VCC7</text>
<text x="117.3" y="74.6">VRTC</text>
<text x="117.3" y="77.4">OSC32KIN</text>
<text x="144.4" y="74.6">VFB3</text>
<text x="144.7" y="73.3">SW3</text>
<text x="117.3" y="81.5">OSC32KOUT</text>
<text x="117.3" y="82.9">CLK32KOUT</text>
<text x="144.2" y="78.8">VCC1</text>
<text x="144.4" y="82.9">VFB1</text>
<text x="144.7" y="81.5">SW1</text>
<text x="117.3" y="87">SDA_SDI</text>
<text x="117.3" y="85.6">SCL_SCK</text>
<text x="117.3" y="89.7">GPIO_CKSYNC</text>
<text x="144.1" y="84.2">GND1</text>
<text x="144.2" y="89.7">VCC2</text>
<text x="117.3" y="93.9">SDASR_EN2</text>
<text x="117.3" y="92.5">SCLSR_EN1</text>
<text x="144.1" y="95.2">GND2</text>
<text x="144.4" y="93.9">VFB2</text>
<text x="144.7" y="92.5">SW2</text>
<text x="117.3" y="96.6">INT1</text>
<text x="117.3" y="98">SLEEP</text>
<text x="117.3" y="99.3">PWRON</text>
<text x="117.3" y="100.7">BOOT1</text>
<text x="143.6" y="100.7">VCCIO</text>
<text x="117.3" y="102.1">BOOT0</text>
<text x="117.3" y="103.4">PWRHOLD</text>
<text x="117.3" y="104.8">nRESPWRON</text>
<text x="143.5" y="106.2">GNDIO</text>
<text x="143.8" y="104.8">VFBIO</text>
<text x="144.1" y="103.4">SWIO</text>
<text x="117.3" y="108.9">VREF</text>
<text x="117.3" y="111.7">TESTV</text>
<text x="117.3" y="113.1">REFGND</text>
<text x="143.6" y="111.7">VDDIO</text>
<text x="117.3" y="118.5">VDAC</text>
<text x="117.3" y="117.2">VCC5</text>
<text x="117.3" y="119.9">VPLL</text>
<text x="143.8" y="119.9">VDIG1</text>
<text x="144.2" y="118.5">VCC6</text>
<text x="117.3" y="125.4">VBACKUP</text>
<text x="143.8" y="121.3">VDIG2</text>
<text x="117.3" y="130.9">VCC4</text>
<text x="144.2" y="130.9">VCC3</text>
<text x="117.3" y="133.6">VAUX1</text>
<text x="117.3" y="135">VAUX2</text>
<text x="132.2" y="135.1" transform="rotate(-90 132.2 135.1)">GNDP</text>
<text x="142.8" y="132.2">VAUX33</text>
<text x="143.8" y="133.6">VMMC</text>
<text x="70.6" y="183">IN</text>
<text x="70.6" y="185.7">EN</text>
<text x="77.6" y="183">OUT</text>
<text x="70.6" y="189.9">NR</text>
<text x="77.5" y="189.9">GND</text>
</g>
<g font-size="1.2" fill="#808080">
<text x="60.3" y="95.8">R128</text>
<text x="67.2" y="95.8">DNI</text>
<text x="86.4" y="91.7">R137</text>
<text x="86.4" y="93">R138</text>
<text x="93.3" y="91.7">DNI</text>
<text x="93.3" y="93">DNI</text>
<text x="72.7" y="201.4">R23</text>
<text x="79.6" y="201.4">DNI</text>
</g>
<g font-size="1">
<text x="28.8" y="1">5</text>
<text x="83.7" y="1">4</text>
<text x="138.5" y="1">3</text>
<text x="193.4" y="1">2</text>
<text x="248.3" y="1">1</text>
<text x=".4" y="28">D</text>
<text x="276.1" y="28">D</text>
<text x=".4" y="79.4">C</text>
<text x="276.1" y="79.4">C</text>
<text x=".4" y="130.9">B</text>
<text x="276.1" y="130.9">B</text>
<text x=".4" y="182.3">A</text>
<text x="276.1" y="182.3">A</text>
<text x="28.8" y="208.2">5</text>
<text x="83.7" y="208.2">4</text>
<text x="138.5" y="208.2">3</text>
<text x="193.4" y="208.2">2</text>
<text x="248.3" y="208.2">1</text>
</g>
</svg>
